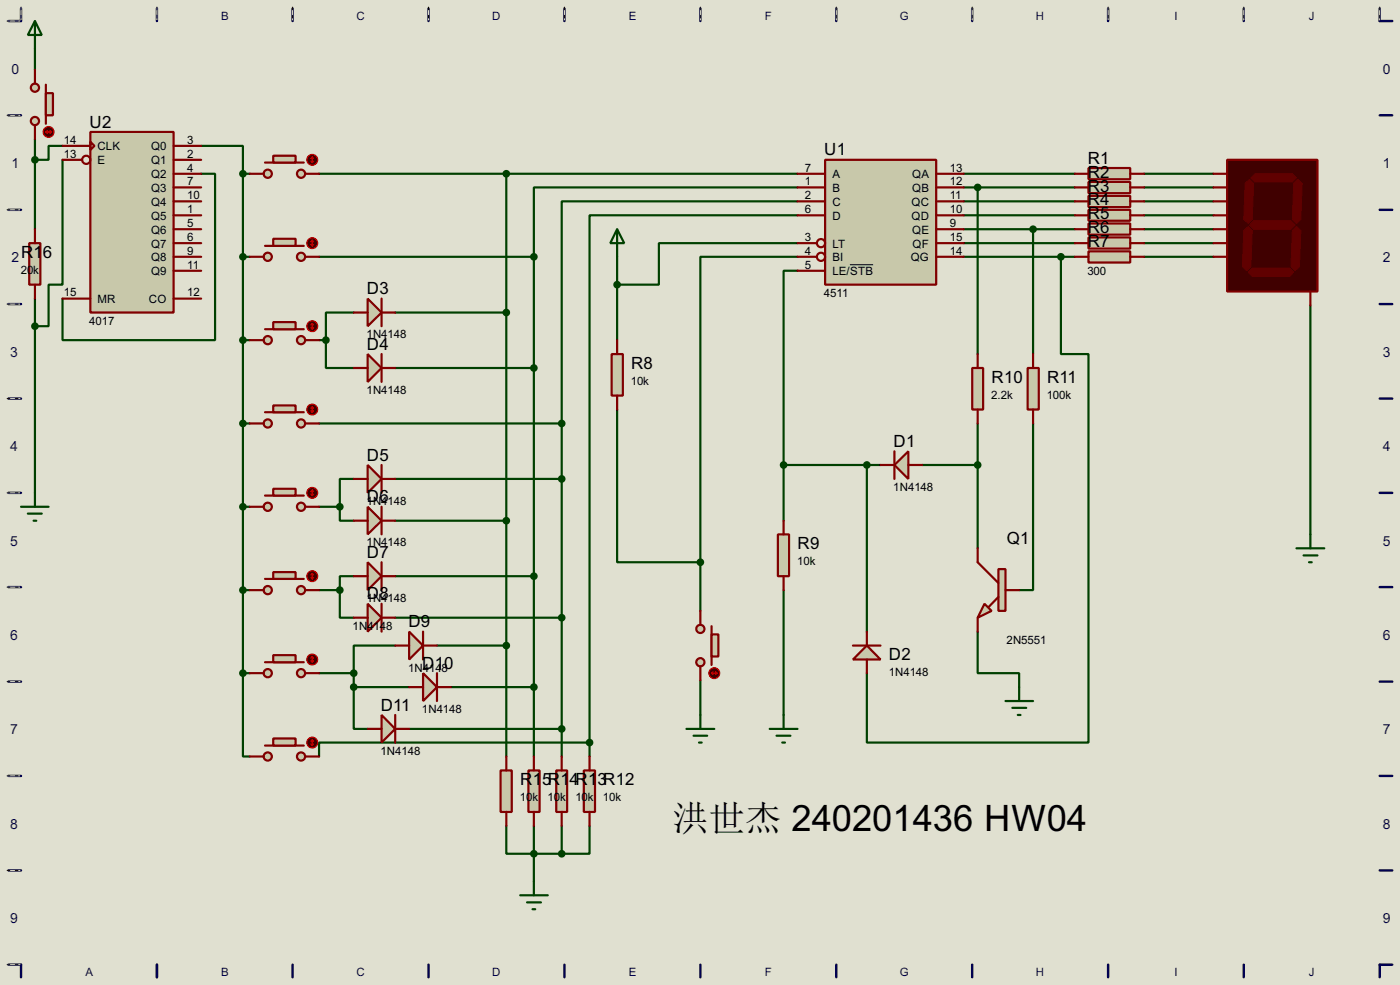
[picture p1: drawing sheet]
<svg xmlns="http://www.w3.org/2000/svg" width="256mm" height="180mm" viewBox="0 0 256 180" stroke-linecap="round" stroke-linejoin="round" font-family="sans-serif">
<path d="M0 0h256.5v180.3h-256.5z" fill="#e0e0d0"/>
<g fill="none" stroke="#000080" stroke-width=".45">
<path d="M3.9 1.6v2.3h-2.3M28.8 1.6v2.3M53.6 1.6v2.3M78.5 1.6v2.3M103.4 1.6v2.3M128.3 1.6v2.3M153.2 1.6v2.3M178.1 1.6v2.3M203 1.6v2.3M227.9 1.6v2.3M252.8 1.6v2.3h2.3M1.6 21.1h2.3"/>
<path d="M1.6 38.4h2.3M252.8 21.1h2.3M252.8 38.4h2.3M1.6 55.7h2.3M252.8 55.7h2.3M1.6 73h2.3M252.8 73h2.3M1.6 90.2h2.3M252.8 90.2h2.3M1.6 107.5h2.3M252.8 107.5h2.3M1.6 124.8h2.3"/>
<path d="M252.8 124.8h2.3M1.6 142h2.3M1.6 159.3h2.3M252.8 142h2.3M252.8 159.3h2.3M1.6 176.6h2.3v2.3M28.8 176.6v2.3M53.6 176.6v2.3M78.5 176.6v2.3M103.4 176.6v2.3M128.3 176.6v2.3M153.2 176.6v2.3"/>
<path d="M178.1 176.6v2.3M203 176.6v2.3M227.9 176.6v2.3M255.1 176.6h-2.3v2.3"/>
</g>
<g fill="none" stroke="#e0e0d0" stroke-width=".18">
<path d="M1.3 3.9h2.3M3.9 1.3v2.3M28.8 1.3v2.3M53.6 1.3v2.3M78.5 1.3v2.3M103.4 1.3v2.3M128.3 1.3v2.3M153.2 1.3v2.3M178.1 1.3v2.3M203 1.3v2.3M227.9 1.3v2.3M252.8 1.3v2.3"/>
<path d="M1.3 21.1h2.3M1.3 38.4h2.3M1.3 55.7h2.3M1.3 73h2.3M1.3 90.2h2.3M1.3 107.5h2.3M1.3 124.8h2.3M1.3 142h2.3M1.3 159.3h2.3M1.3 176.6h2.3"/>
</g>
<g fill="none" stroke="#000" stroke-width=".18" stroke-dasharray=".5 1">
<path d="M1.3 3.9h2.3M3.9 1.3v2.3M28.8 1.3v2.3M53.6 1.3v2.3M78.5 1.3v2.3M103.4 1.3v2.3M128.3 1.3v2.3M153.2 1.3v2.3M178.1 1.3v2.3M203 1.3v2.3M227.9 1.3v2.3M252.8 1.3v2.3"/>
<path d="M1.3 21.1h2.3M1.3 38.4h2.3M1.3 55.7h2.3M1.3 73h2.3M1.3 90.2h2.3M1.3 107.5h2.3M1.3 124.8h2.3M1.3 142h2.3M1.3 159.3h2.3M1.3 176.6h2.3"/>
</g>
<g fill="none" stroke="#004000" stroke-width=".4">
<path d="M6.4 8.9v3.9M6.4 25.5v16.5M11.5 26.7h-2.6v2.6h-2.5M11.5 29.3v22.8h-2.6v7.6h-2.5M36.9 31.8h2.5v30.5h-27.9v-7.6M36.9 26.7h7.6v5.1M44.5 31.8h1.3M44.5 31.8v91.4M58.5 31.8h87.6M92.8 31.8v106.7M146.1 39.4h-38.1v96.5M146.1 34.3h-48.3v12.7"/>
<path d="M146.1 36.9h-43.2v40.6M176.6 31.8h20.3M176.6 34.3h20.3M176.6 36.9h20.3M176.6 39.4h20.3M179.1 34.3v30.5M209.6 31.8h12.7M209.6 34.3h12.7M209.6 36.9h12.7M209.6 39.4h12.7M6.4 54.7v35.5M44.5 47h1.3"/>
<path d="M58.5 47h39.3M64.8 57.2h-5.1v5.1M72.4 57.2h20.4M97.8 47v91.5M113.1 47v15.3M146.1 47h-17.8v55.9M146.1 49.6h-2.5v35.5M146.1 44.5h-25.4v7.6h-7.6M176.6 42h20.3M176.6 44.5h20.3M176.6 47h20.3M189.3 42v22.8"/>
<path d="M194.4 47v17.8h5v71.1h-40.6v-12.7M209.6 42h12.7M209.6 44.5h12.7M209.6 47h12.7M240.1 55.9v41.9M44.5 77.5h1.3M44.5 62.3h1.3M58.5 77.5h44.4M58.5 62.3h1.2M59.7 62.3v5.1h5.1M72.4 67.4h25.4M102.9 77.5v61"/>
<path d="M113.1 75v27.9h15.2M179.1 77.5v22.9M189.3 77.5v30.5h-2.6M44.5 92.8h1.3M58.5 92.8h3.8M62.3 92.8v2.5h2.5M64.8 87.7h-2.5v5.1M72.4 87.7h30.5M72.4 95.3h20.4M143.6 85.1v10.2M143.6 85.1h17.7M158.8 85.1v30.5"/>
<path d="M169 85.1h10.1M44.5 108h1.3M58.5 108h3.8M62.3 108v5.1h2.5M64.8 105.5h-2.5v2.5M72.4 118.2h-7.6v5M72.4 105.5h25.4M72.4 113.1h30.5M80.1 118.2h12.7M128.3 102.9v8.9M143.6 108v22.9M179.1 115.6v7.6h7.6v2.6"/>
<path d="M44.5 123.2v15.3h1.3M44.5 123.2h1.3M58.5 123.2h6.3M64.8 125.8v7.6h2.6M64.8 125.8h10.2M64.8 123.2v2.6M75 133.4h27.9M82.6 125.8h15.2M108 135.9h-49.5v2.6M108 135.9v2.6M128.3 124.5v6.4M92.8 151.2v5.1h10.1"/>
<path d="M97.8 151.2v10.1M102.9 151.2v5.1M108 151.2v5.1h-5.1"/>
</g>
<g fill="#c8c8aa" stroke="#800000" stroke-width=".4">
<circle cx="55.1" cy="31.8" r=".75"/>
<circle cx="49" cy="31.8" r=".75"/>
</g>
<path d="M48.6 29.8h7.1" fill="none" stroke="#800000" stroke-width=".4"/>
<path d="M50.1 28.5h4.1v1.3h-4.1z" fill="#c8c8aa" stroke="#800000" stroke-width=".4"/>
<path d="M45.8 31.8h2.5M55.9 31.8h2.6" fill="none" stroke="#800000" stroke-width=".4"/>
<circle cx="57.2" cy="29.3" r="1" fill="#400000" stroke="#f00" stroke-width=".2"/>
<path d="M57 29.5l.2 .3M57.2 28.8v1M57.2 28.8l-.2 .2M57.2 28.8l.3 .2M57.5 29.5l-.3 .3" fill="none" stroke="#f00" stroke-width=".2"/>
<g fill="#c8c8aa" stroke="#800000" stroke-width=".4">
<circle cx="55.1" cy="47" r=".75"/>
<circle cx="49" cy="47" r=".75"/>
</g>
<path d="M48.6 45h7.1" fill="none" stroke="#800000" stroke-width=".4"/>
<path d="M50.1 43.7h4.1v1.3h-4.1z" fill="#c8c8aa" stroke="#800000" stroke-width=".4"/>
<path d="M45.8 47h2.5M55.9 47h2.6" fill="none" stroke="#800000" stroke-width=".4"/>
<circle cx="57.2" cy="44.5" r="1" fill="#400000" stroke="#f00" stroke-width=".2"/>
<path d="M57 44.8l.2 .2M57.2 44v1M57.2 44l-.2 .3M57.2 44l.3 .3M57.5 44.8l-.3 .2" fill="none" stroke="#f00" stroke-width=".2"/>
<g fill="#c8c8aa" stroke="#800000" stroke-width=".4">
<circle cx="55.1" cy="62.3" r=".75"/>
<circle cx="49" cy="62.3" r=".75"/>
</g>
<path d="M48.6 60.3h7.1" fill="none" stroke="#800000" stroke-width=".4"/>
<path d="M50.1 59h4.1v1.3h-4.1z" fill="#c8c8aa" stroke="#800000" stroke-width=".4"/>
<path d="M45.8 62.3h2.5M55.9 62.3h2.6" fill="none" stroke="#800000" stroke-width=".4"/>
<circle cx="57.2" cy="59.7" r="1" fill="#400000" stroke="#f00" stroke-width=".2"/>
<path d="M57 60l.2 .3M57.2 59.2v1.1M57.2 59.2l-.2 .3M57.2 59.2l.3 .3M57.5 60l-.3 .3" fill="none" stroke="#f00" stroke-width=".2"/>
<g fill="#c8c8aa" stroke="#800000" stroke-width=".4">
<circle cx="55.1" cy="77.5" r=".75"/>
<circle cx="49" cy="77.5" r=".75"/>
</g>
<path d="M48.6 75.5h7.1" fill="none" stroke="#800000" stroke-width=".4"/>
<path d="M50.1 74.2h4.1v1.3h-4.1z" fill="#c8c8aa" stroke="#800000" stroke-width=".4"/>
<path d="M45.8 77.5h2.5M55.9 77.5h2.6" fill="none" stroke="#800000" stroke-width=".4"/>
<circle cx="57.2" cy="75" r="1" fill="#400000" stroke="#f00" stroke-width=".2"/>
<path d="M57 75.2l.2 .3M57.2 74.5v1M57.2 74.5l-.2 .2M57.2 74.5l.3 .2M57.5 75.2l-.3 .3" fill="none" stroke="#f00" stroke-width=".2"/>
<g fill="#c8c8aa" stroke="#800000" stroke-width=".4">
<circle cx="55.1" cy="92.8" r=".75"/>
<circle cx="49" cy="92.8" r=".75"/>
</g>
<path d="M48.6 90.7h7.1" fill="none" stroke="#800000" stroke-width=".4"/>
<path d="M50.1 89.5h4.1v1.2h-4.1z" fill="#c8c8aa" stroke="#800000" stroke-width=".4"/>
<path d="M45.8 92.8h2.5M55.9 92.8h2.6" fill="none" stroke="#800000" stroke-width=".4"/>
<circle cx="57.2" cy="90.2" r="1" fill="#400000" stroke="#f00" stroke-width=".2"/>
<path d="M57 90.5l.2 .2M57.2 89.7v1M57.2 89.7l-.2 .3M57.2 89.7l.3 .3M57.5 90.5l-.3 .2" fill="none" stroke="#f00" stroke-width=".2"/>
<g fill="#c8c8aa" stroke="#800000" stroke-width=".4">
<circle cx="55.1" cy="108" r=".75"/>
<circle cx="49" cy="108" r=".75"/>
</g>
<path d="M48.6 106h7.1" fill="none" stroke="#800000" stroke-width=".4"/>
<path d="M50.1 104.7h4.1v1.3h-4.1z" fill="#c8c8aa" stroke="#800000" stroke-width=".4"/>
<path d="M45.8 108h2.5M55.9 108h2.6" fill="none" stroke="#800000" stroke-width=".4"/>
<circle cx="57.2" cy="105.5" r="1" fill="#400000" stroke="#f00" stroke-width=".2"/>
<path d="M57 105.7l.2 .3M57.2 105v1M57.2 105l-.2 .2M57.2 105l.3 .2M57.5 105.7l-.3 .3" fill="none" stroke="#f00" stroke-width=".2"/>
<g fill="#c8c8aa" stroke="#800000" stroke-width=".4">
<circle cx="55.1" cy="123.2" r=".75"/>
<circle cx="49" cy="123.2" r=".75"/>
</g>
<path d="M48.6 121.2h7.1" fill="none" stroke="#800000" stroke-width=".4"/>
<path d="M50.1 119.9h4.1v1.3h-4.1z" fill="#c8c8aa" stroke="#800000" stroke-width=".4"/>
<path d="M45.8 123.2h2.5M55.9 123.2h2.6" fill="none" stroke="#800000" stroke-width=".4"/>
<circle cx="57.2" cy="120.7" r="1" fill="#400000" stroke="#f00" stroke-width=".2"/>
<path d="M57 121l.2 .2M57.2 120.2v1M57.2 120.2l-.2 .3M57.2 120.2l.3 .3M57.5 121l-.3 .2" fill="none" stroke="#f00" stroke-width=".2"/>
<g fill="#c8c8aa" stroke="#800000" stroke-width=".4">
<circle cx="55.1" cy="138.5" r=".75"/>
<circle cx="49" cy="138.5" r=".75"/>
</g>
<path d="M48.6 136.5h7.1" fill="none" stroke="#800000" stroke-width=".4"/>
<path d="M50.1 135.2h4.1v1.3h-4.1z" fill="#c8c8aa" stroke="#800000" stroke-width=".4"/>
<path d="M45.8 138.5h2.5M55.9 138.5h2.6" fill="none" stroke="#800000" stroke-width=".4"/>
<circle cx="57.2" cy="135.9" r="1" fill="#400000" stroke="#f00" stroke-width=".2"/>
<path d="M57 136.2l.2 .3M57.2 135.4v1.1M57.2 135.4l-.2 .3M57.2 135.4l.3 .3M57.5 136.2l-.3 .3" fill="none" stroke="#f00" stroke-width=".2"/>
<path d="M151.2 29.3h20.3v22.8h-20.3z" fill="#c8c8aa" stroke="#800000" stroke-width=".4"/>
<g fill="none" stroke="#800000" stroke-width=".4">
<path d="M146.1 31.8h5.1M146.1 34.3h5.1M146.1 36.9h5.1M146.1 39.4h5.1M171.5 31.8h5.1M171.5 34.3h5.1M171.5 36.9h5.1M171.5 39.4h5.1M146.1 44.5h3.6M146.1 47h3.6M146.1 49.6h5.1M171.5 44.5h5.1"/>
<path d="M171.5 47h5.1M171.5 42h5.1"/>
<circle cx="150.4" cy="44.5" r=".75"/>
<circle cx="150.4" cy="47" r=".75"/>
</g>
<path d="M155.7 48.5h4.3" fill="none" stroke="#000" stroke-width=".18"/>
<path d="M224.8 29.3h16.6v24.1h-16.6z" fill="#400000" stroke="#800000" stroke-width=".4"/>
<g fill="#600000" stroke="#600000" stroke-width=".18">
<path d="M229.2 32.6l.7-.8h6.9l.7 .8-.7 .7h-6.9z" fill-rule="evenodd"/>
<path d="M237 33.6l.8-.8 .8 .8-.3 6.6-.8 .7-.7-.7z" fill-rule="evenodd"/>
<path d="M229.7 40.4h6.8l.8 .8-.8 .8h-6.8l-.8-.8z" fill-rule="evenodd"/>
<path d="M228.1 33.6l.8-.8 .8 .8-.3 6.6-.7 .7-.8-.7z" fill-rule="evenodd"/>
<path d="M236.8 42.2l.7-.7 .8 .7-.2 6.6-.8 .8-.8-.8z" fill-rule="evenodd"/>
<path d="M229.4 49.1h6.9l.7 .7-.7 .8h-6.9l-.7-.8z" fill-rule="evenodd"/>
<path d="M227.9 42.2l.8-.7 .7 .7-.2 6.6-.8 .8-.8-.8z" fill-rule="evenodd"/>
</g>
<path d="M222.3 31.8h2.5M222.3 34.3h2.5M222.3 36.9h2.5M222.3 39.4h2.5M222.3 42h2.5M222.3 44.5h2.5M222.3 47h2.5M240.1 53.4v2.5" fill="none" stroke="#800000" stroke-width=".4"/>
<path d="M199.4 30.8h7.7v2h-7.7z" fill="#c8c8aa" stroke="#800000" stroke-width=".4"/>
<path d="M196.9 31.8h2.5M207.1 31.8h2.5" fill="none" stroke="#800000" stroke-width=".4"/>
<path d="M199.4 33.3h7.7v2.1h-7.7z" fill="#c8c8aa" stroke="#800000" stroke-width=".4"/>
<path d="M196.9 34.3h2.5M207.1 34.3h2.5" fill="none" stroke="#800000" stroke-width=".4"/>
<path d="M199.4 35.9h7.7v2h-7.7z" fill="#c8c8aa" stroke="#800000" stroke-width=".4"/>
<path d="M196.9 36.9h2.5M207.1 36.9h2.5" fill="none" stroke="#800000" stroke-width=".4"/>
<path d="M199.4 38.4h7.7v2h-7.7z" fill="#c8c8aa" stroke="#800000" stroke-width=".4"/>
<path d="M196.9 39.4h2.5M207.1 39.4h2.5" fill="none" stroke="#800000" stroke-width=".4"/>
<path d="M199.4 40.9h7.7v2.1h-7.7z" fill="#c8c8aa" stroke="#800000" stroke-width=".4"/>
<path d="M196.9 42h2.5M207.1 42h2.5" fill="none" stroke="#800000" stroke-width=".4"/>
<path d="M199.4 43.5h7.7v2h-7.7z" fill="#c8c8aa" stroke="#800000" stroke-width=".4"/>
<path d="M196.9 44.5h2.5M207.1 44.5h2.5" fill="none" stroke="#800000" stroke-width=".4"/>
<path d="M199.4 46h7.7v2.1h-7.7z" fill="#c8c8aa" stroke="#800000" stroke-width=".4"/>
<path d="M196.9 47h2.5M207.1 47h2.5" fill="none" stroke="#800000" stroke-width=".4"/>
<g fill="none" stroke="#004000" stroke-width=".4">
<path d="M6.4 3.9l1.3 2.5h-2.6zM6.4 3.9v5M113.1 42l1.3 2.5h-2.6zM113.1 42v5M240.1 97.8v2.6M237.5 100.4h5.1M238.8 101.7h2.6M239.8 102.9h.5M125.8 133.4h5.1M127.1 134.7h2.5M128.1 135.9h.5M128.3 130.9v2.5"/>
<path d="M141 133.4h5.1M142.3 134.7h2.5M143.3 135.9h.5M143.6 130.9v2.5M184.2 128.3h5.1M185.5 129.6h2.5M186.5 130.9h.5M186.7 125.8v2.5M95.3 163.9h5.1M96.6 165.2h2.5M97.6 166.4h.5M97.8 161.3v2.6"/>
</g>
<path d="M112.1 64.8h2v7.6h-2z" fill="#c8c8aa" stroke="#800000" stroke-width=".4"/>
<path d="M113.1 62.3v2.5M113.1 72.4v2.6" fill="none" stroke="#800000" stroke-width=".4"/>
<g fill="#c8c8aa" stroke="#800000" stroke-width=".4">
<circle cx="128.3" cy="121.2" r=".75"/>
<circle cx="128.3" cy="115.1" r=".75"/>
</g>
<path d="M130.4 114.6v7.1" fill="none" stroke="#800000" stroke-width=".4"/>
<path d="M130.4 116.1h1.2v4.1h-1.2z" fill="#c8c8aa" stroke="#800000" stroke-width=".4"/>
<path d="M128.3 111.8v2.6M128.3 122v2.5" fill="none" stroke="#800000" stroke-width=".4"/>
<circle cx="130.8" cy="123.2" r="1" fill="#400000" stroke="#f00" stroke-width=".2"/>
<path d="M130.4 123.2h1M130.4 123.2l.2 .3M130.6 123l-.2 .2M131.1 123l.3 .2M131.4 123.2l-.3 .3" fill="none" stroke="#f00" stroke-width=".2"/>
<circle cx="128.3" cy="102.9" r=".5" fill="#004000" stroke="#004000" stroke-width=".4"/>
<path d="M142.5 97.8h2.1v7.7h-2.1z" fill="#c8c8aa" stroke="#800000" stroke-width=".4"/>
<path d="M143.6 95.3v2.5M143.6 105.5v2.5" fill="none" stroke="#800000" stroke-width=".4"/>
<path d="M163.9 85.1l2.5-2.5v5.1z" fill="#c8c8aa" stroke="#800000" stroke-width=".4"/>
<path d="M161.3 85.1h2.6M163.9 82.6v5.1M166.4 85.1h2.6" fill="none" stroke="#800000" stroke-width=".4"/>
<path d="M178.1 67.4h2v7.6h-2z" fill="#c8c8aa" stroke="#800000" stroke-width=".4"/>
<path d="M179.1 64.8v2.6M179.1 75v2.5" fill="none" stroke="#800000" stroke-width=".4"/>
<path d="M188.3 67.4h2v7.6h-2z" fill="#c8c8aa" stroke="#800000" stroke-width=".4"/>
<path d="M189.3 64.8v2.6M189.3 75v2.5" fill="none" stroke="#800000" stroke-width=".4"/>
<path d="M180.4 110.5l1.3 1.3-2.6 1.3z" fill="#c8c8aa" stroke="#800000" stroke-width=".4"/>
<path d="M182.9 104.2h1.3v7.6h-1.3z" fill="#c8c8aa" stroke="#800000" stroke-width=".4"/>
<path d="M179.1 100.4v2.5l3.8 3.8M179.1 113.1v2.5M182.9 109.3l-1.7 1.8M184.2 108h2.5" fill="none" stroke="#800000" stroke-width=".4"/>
<g fill="#004000" stroke="#004000" stroke-width=".4">
<circle cx="143.5" cy="85.1" r=".5"/>
<circle cx="179.1" cy="85.1" r=".5"/>
<circle cx="179.1" cy="34.3" r=".5"/>
<circle cx="189.2" cy="42" r=".5"/>
</g>
<path d="M158.8 118.2l2.5 2.5h-5z" fill="#c8c8aa" stroke="#800000" stroke-width=".4"/>
<path d="M156.3 118.2h5M158.8 115.6v2.6M158.8 120.7v2.5" fill="none" stroke="#800000" stroke-width=".4"/>
<g fill="#004000" stroke="#004000" stroke-width=".4">
<circle cx="158.8" cy="85.1" r=".5"/>
<circle cx="194.3" cy="47" r=".5"/>
</g>
<path d="M67.4 54.7l2.5 2.5-2.5 2.5z" fill="#c8c8aa" stroke="#800000" stroke-width=".4"/>
<path d="M64.8 57.2h2.6M69.9 54.7v5M69.9 57.2h2.5" fill="none" stroke="#800000" stroke-width=".4"/>
<path d="M67.4 64.8l2.5 2.6-2.5 2.5z" fill="#c8c8aa" stroke="#800000" stroke-width=".4"/>
<path d="M64.8 67.4h2.6M69.9 64.8v5.1M69.9 67.4h2.5" fill="none" stroke="#800000" stroke-width=".4"/>
<path d="M67.4 85.1l2.5 2.6-2.5 2.5z" fill="#c8c8aa" stroke="#800000" stroke-width=".4"/>
<path d="M64.8 87.7h2.6M69.9 85.1v5.1M69.9 87.7h2.5" fill="none" stroke="#800000" stroke-width=".4"/>
<path d="M67.4 92.8l2.5 2.5-2.5 2.5z" fill="#c8c8aa" stroke="#800000" stroke-width=".4"/>
<path d="M64.8 95.3h2.6M69.9 92.8v5M69.9 95.3h2.5" fill="none" stroke="#800000" stroke-width=".4"/>
<path d="M67.4 102.9l2.5 2.6-2.5 2.5z" fill="#c8c8aa" stroke="#800000" stroke-width=".4"/>
<path d="M64.8 105.5h2.6M69.9 102.9v5.1M69.9 105.5h2.5" fill="none" stroke="#800000" stroke-width=".4"/>
<path d="M67.4 110.5l2.5 2.6-2.5 2.5z" fill="#c8c8aa" stroke="#800000" stroke-width=".4"/>
<path d="M64.8 113.1h2.6M69.9 110.5v5.1M69.9 113.1h2.5" fill="none" stroke="#800000" stroke-width=".4"/>
<path d="M75 115.6l2.5 2.6-2.5 2.5z" fill="#c8c8aa" stroke="#800000" stroke-width=".4"/>
<path d="M72.4 118.2h2.6M77.5 115.6v5.1M77.5 118.2h2.6" fill="none" stroke="#800000" stroke-width=".4"/>
<path d="M77.5 123.2l2.6 2.6-2.6 2.5z" fill="#c8c8aa" stroke="#800000" stroke-width=".4"/>
<path d="M75 125.8h2.5M80.1 123.2v5.1M80.1 125.8h2.5" fill="none" stroke="#800000" stroke-width=".4"/>
<path d="M69.9 130.9l2.5 2.5-2.5 2.5z" fill="#c8c8aa" stroke="#800000" stroke-width=".4"/>
<path d="M67.4 133.4h2.5M72.4 130.9v5M72.4 133.4h2.6" fill="none" stroke="#800000" stroke-width=".4"/>
<path d="M107 141h2v7.6h-2z" fill="#c8c8aa" stroke="#800000" stroke-width=".4"/>
<path d="M108 138.5v2.5M108 148.6v2.6" fill="none" stroke="#800000" stroke-width=".4"/>
<path d="M101.9 141h2v7.6h-2z" fill="#c8c8aa" stroke="#800000" stroke-width=".4"/>
<path d="M102.9 138.5v2.5M102.9 148.6v2.6" fill="none" stroke="#800000" stroke-width=".4"/>
<path d="M96.8 141h2.1v7.6h-2.1z" fill="#c8c8aa" stroke="#800000" stroke-width=".4"/>
<path d="M97.8 138.5v2.5M97.8 148.6v2.6" fill="none" stroke="#800000" stroke-width=".4"/>
<path d="M91.7 141h2.1v7.6h-2.1z" fill="#c8c8aa" stroke="#800000" stroke-width=".4"/>
<path d="M92.8 138.5v2.5M92.8 148.6v2.6" fill="none" stroke="#800000" stroke-width=".4"/>
<g fill="#004000" stroke="#004000" stroke-width=".4">
<circle cx="102.9" cy="156.3" r=".5"/>
<circle cx="97.8" cy="156.3" r=".5"/>
<circle cx="113" cy="52.1" r=".5"/>
<circle cx="108" cy="135.9" r=".5"/>
<circle cx="102.9" cy="133.4" r=".5"/>
<circle cx="97.8" cy="125.8" r=".5"/>
<circle cx="92.7" cy="118.2" r=".5"/>
<circle cx="97.8" cy="67.4" r=".5"/>
<circle cx="97.8" cy="47" r=".5"/>
<circle cx="102.9" cy="77.5" r=".5"/>
<circle cx="102.9" cy="87.7" r=".5"/>
<circle cx="97.8" cy="105.5" r=".5"/>
<circle cx="64.8" cy="125.8" r=".5"/>
<circle cx="102.9" cy="113.1" r=".5"/>
<circle cx="59.7" cy="62.3" r=".5"/>
<circle cx="62.2" cy="108" r=".5"/>
<circle cx="62.2" cy="92.8" r=".5"/>
</g>
<path d="M16.6 24.2h15.2v33h-15.2z" fill="#c8c8aa" stroke="#800000" stroke-width=".4"/>
<g fill="none" stroke="#800000" stroke-width=".4">
<path d="M11.5 26.7h5.1M11.5 29.3h3.5M16.6 26l.7 .7-.7 .8zM31.8 26.7h5.1M31.8 29.3h5.1M31.8 31.8h5.1M31.8 34.3h5.1M31.8 36.9h5.1M31.8 39.4h5.1M11.5 54.7h5.1M31.8 54.7h5.1M31.8 42h5.1"/>
<path d="M31.8 44.5h5.1M31.8 47h5.1M31.8 49.6h5.1"/>
<circle cx="15.8" cy="29.3" r=".75"/>
</g>
<g fill="#004000" stroke="#004000" stroke-width=".4">
<circle cx="44.5" cy="47" r=".5"/>
<circle cx="44.5" cy="62.3" r=".5"/>
<circle cx="44.5" cy="77.5" r=".5"/>
<circle cx="44.5" cy="92.8" r=".5"/>
<circle cx="44.5" cy="108" r=".5"/>
<circle cx="44.5" cy="123.2" r=".5"/>
<circle cx="44.5" cy="31.8" r=".5"/>
</g>
<g fill="#c8c8aa" stroke="#800000" stroke-width=".4">
<circle cx="6.4" cy="22.2" r=".75"/>
<circle cx="6.4" cy="16.1" r=".75"/>
</g>
<path d="M8.4 15.5v7.2" fill="none" stroke="#800000" stroke-width=".4"/>
<path d="M8.4 17.1h1.3v4h-1.3z" fill="#c8c8aa" stroke="#800000" stroke-width=".4"/>
<path d="M6.4 12.8v2.5M6.4 22.9v2.6" fill="none" stroke="#800000" stroke-width=".4"/>
<circle cx="8.9" cy="24.2" r="1" fill="#400000" stroke="#f00" stroke-width=".2"/>
<path d="M8.4 24.2h1.1M8.4 24.2l.3 .2M8.7 23.9l-.3 .3M9.2 23.9l.3 .3M9.5 24.2l-.3 .2" fill="none" stroke="#f00" stroke-width=".2"/>
<path d="M5.4 44.5h2v7.6h-2z" fill="#c8c8aa" stroke="#800000" stroke-width=".4"/>
<path d="M6.4 42v2.5M6.4 52.1v2.6" fill="none" stroke="#800000" stroke-width=".4"/>
<g fill="#004000" stroke="#004000" stroke-width=".4">
<circle cx="6.4" cy="29.3" r=".5"/>
<circle cx="6.4" cy="59.7" r=".5"/>
<circle cx="92.7" cy="95.3" r=".5"/>
<circle cx="92.7" cy="31.8" r=".5"/>
<circle cx="92.7" cy="57.2" r=".5"/>
<circle cx="64.8" cy="123.2" r=".5"/>
</g>
<path d="M3.9 92.8h5M5.1 94h2.6M6.2 95.3h.5M6.4 90.2v2.6" fill="none" stroke="#004000" stroke-width=".4"/>
<text font-size="6.7" x="123.2" y="152.2">洪世杰 240201436 HW04</text>
<g font-size="3.5">
<text x="16.4" y="23.3">U2</text>
<text x="151" y="28.5">U1</text>
<text x="199.3" y="30">R1</text>
<text x="199.3" y="32.5">R2</text>
<text x="199.3" y="35.1">R3</text>
<text x="199.3" y="37.6">R4</text>
<text x="199.3" y="40.1">R5</text>
<text x="3.9" y="47.2">R</text>
<text x="6.2" y="47.2">1</text>
<text x="7.9" y="47.2">6</text>
<text x="199.3" y="42.7">R6</text>
<text x="199.3" y="45.2">R7</text>
<text x="67.2" y="53.9">D3</text>
<text x="67.2" y="64">D4</text>
<text x="115.6" y="67.5">R8</text>
<text x="181.7" y="70.1">R10</text>
<text x="191.8" y="70.1">R11</text>
<text x="163.7" y="81.8">D1</text>
<text x="67.2" y="84.3">D5</text>
<text x="67.2" y="92">D6</text>
<text x="146.1" y="100.5">R9</text>
<text x="184.5" y="99.6">Q1</text>
<text x="67.2" y="102.1">D7</text>
<text x="67.2" y="109.7">D8</text>
<text x="74.8" y="114.8">D9</text>
<text x="77.4" y="122.4">D10</text>
<text x="162.9" y="120.9">D2</text>
<text x="69.8" y="130.1">D11</text>
<text x="95.3" y="143.7">R</text>
<text x="97.6" y="143.7">1</text>
<text x="99.3" y="143.7">5R</text>
<text x="102.7" y="143.7">1</text>
<text x="104.4" y="143.7">4R</text>
<text x="107.8" y="143.7">1</text>
<text x="109.5" y="143.7">3R12</text>
</g>
<g font-size="2.9" fill="#000080">
<text x="2.1" y="13.5">0</text>
<text x="253.4" y="13.5">0</text>
<text x="2.1" y="30.7">1</text>
<text x="253.4" y="30.7">1</text>
<text x="2.1" y="48">2</text>
<text x="253.4" y="48">2</text>
<text x="1.9" y="65.3">3</text>
<text x="253.4" y="65.3">3</text>
<text x="1.9" y="82.5">4</text>
<text x="253.4" y="82.5">4</text>
<text x="1.9" y="99.9">5</text>
<text x="253.4" y="99.9">5</text>
<text x="1.9" y="117.1">6</text>
<text x="253.4" y="117.1">6</text>
<text x="1.9" y="134.4">7</text>
<text x="253.4" y="134.4">7</text>
<text x="1.9" y="151.7">8</text>
<text x="253.4" y="151.7">8</text>
<text x="1.9" y="168.9">9</text>
<text x="253.4" y="168.9">9</text>
</g>
<g font-size="2.4" fill="#000080">
<text x="40.5" y="3.6">B</text>
<text x="65.3" y="3.6">C</text>
<text x="90.2" y="3.6">D</text>
<text x="115.2" y="3.6">E</text>
<text x="140.1" y="3.6">F</text>
<text x="164.8" y="3.6">G</text>
<text x="189.8" y="3.6">H</text>
<text x="215.1" y="3.6">I</text>
<text x="239.8" y="3.6">J</text>
<text x="15.6" y="178.7">A</text>
<text x="40.5" y="178.7">B</text>
<text x="65.3" y="178.7">C</text>
<text x="90.2" y="178.7">D</text>
<text x="115.2" y="178.7">E</text>
<text x="140.1" y="178.7">F</text>
<text x="164.8" y="178.7">G</text>
<text x="189.8" y="178.7">H</text>
<text x="215.1" y="178.7">I</text>
<text x="239.8" y="178.7">J</text>
</g>
<g font-size="2.4">
<text x="11.7" y="26.3">14</text>
<text x="11.7" y="28.9">13</text>
<text x="17.8" y="27.5">CLK</text>
<text x="27.7" y="27.5">Q0</text>
<text x="34.3" y="26.3">3</text>
<text x="34.3" y="28.9">2</text>
<text x="17.8" y="30">E</text>
<text x="27.7" y="30">Q1</text>
<text x="27.7" y="32.6">Q2</text>
<text x="27.7" y="35.1">Q3</text>
<text x="34.3" y="31.4">4</text>
<text x="34.3" y="33.9">7</text>
<text x="147.5" y="31.4">7</text>
<text x="147.5" y="33.9">1</text>
<text x="152.5" y="32.6">A</text>
<text x="152.5" y="35.1">B</text>
<text x="167.1" y="32.6">QA</text>
<text x="167.1" y="35.1">QB</text>
<text x="174" y="31.4">13</text>
<text x="174" y="33.9">12</text>
<text x="199.2" y="35">300</text>
<text x="27.7" y="37.7">Q4</text>
<text x="27.7" y="40.2">Q5</text>
<text x="34.3" y="36.5">10</text>
<text x="34.3" y="39">1</text>
<text x="34.3" y="41.6">5</text>
<text x="147.5" y="36.5">2</text>
<text x="147.5" y="39">6</text>
<text x="152.5" y="37.7">C</text>
<text x="152.5" y="40.2">D</text>
<text x="167" y="37.7">QC</text>
<text x="167" y="40.2">QD</text>
<text x="174" y="36.5">11</text>
<text x="174" y="39">10</text>
<text x="174" y="41.6">9</text>
<text x="199.2" y="37.6">300</text>
<text x="199.2" y="40.1">300</text>
<text x="27.7" y="42.7">Q6</text>
<text x="27.7" y="45.3">Q7</text>
<text x="27.7" y="47.8">Q8</text>
<text x="34.3" y="44.1">6</text>
<text x="34.3" y="46.6">9</text>
<text x="147.5" y="44.1">3</text>
<text x="147.5" y="46.6">4</text>
<text x="152.5" y="45.3">LT</text>
<text x="152.5" y="47.8">BI</text>
<text x="166.8" y="47.8">QG</text>
<text x="167.1" y="42.7">QE</text>
<text x="167.2" y="45.3">QF</text>
<text x="174" y="44.1">15</text>
<text x="174" y="46.6">14</text>
<text x="199.2" y="42.6">300</text>
<text x="199.2" y="45.2">300</text>
<text x="199.2" y="47.7">300</text>
<text x="3.8" y="50.1">20k</text>
<text x="27.7" y="50.4">Q9</text>
<text x="34.3" y="49.2">11</text>
<text x="147.5" y="49.2">5</text>
<text x="152.5" y="50.4">LE/STB</text>
<text x="199.2" y="50.3">300</text>
<text x="11.7" y="54.3">15</text>
<text x="16.4" y="59.4">4017</text>
<text x="17.8" y="55.4">MR</text>
<text x="27.3" y="55.4">CO</text>
<text x="34.3" y="54.3">12</text>
<text x="151" y="54.3">4511</text>
<text x="67.2" y="61.9">1N4148</text>
<text x="115.6" y="70.4">10k</text>
<text x="67.2" y="72.1">1N4148</text>
<text x="181.6" y="73">2.2k</text>
<text x="191.8" y="73">100k</text>
<text x="163.7" y="89.9">1N4148</text>
<text x="67.2" y="92.4">1N4148</text>
<text x="67.2" y="100">1N4148</text>
<text x="146.1" y="103.5">10k</text>
<text x="67.2" y="110.2">1N4148</text>
<text x="64.6" y="115.3">1N4148</text>
<text x="184.4" y="117.8">2N5551</text>
<text x="74.8" y="122.9">1N4148</text>
<text x="162.8" y="123.8">1N4148</text>
<text x="77.3" y="130.5">1N4148</text>
<text x="69.7" y="138.1">1N4148</text>
<text x="95.2" y="146.6">10k</text>
<text x="100.3" y="146.6">10k</text>
<text x="105.4" y="146.6">10k</text>
<text x="110.5" y="146.6">10k</text>
</g>
</svg>
